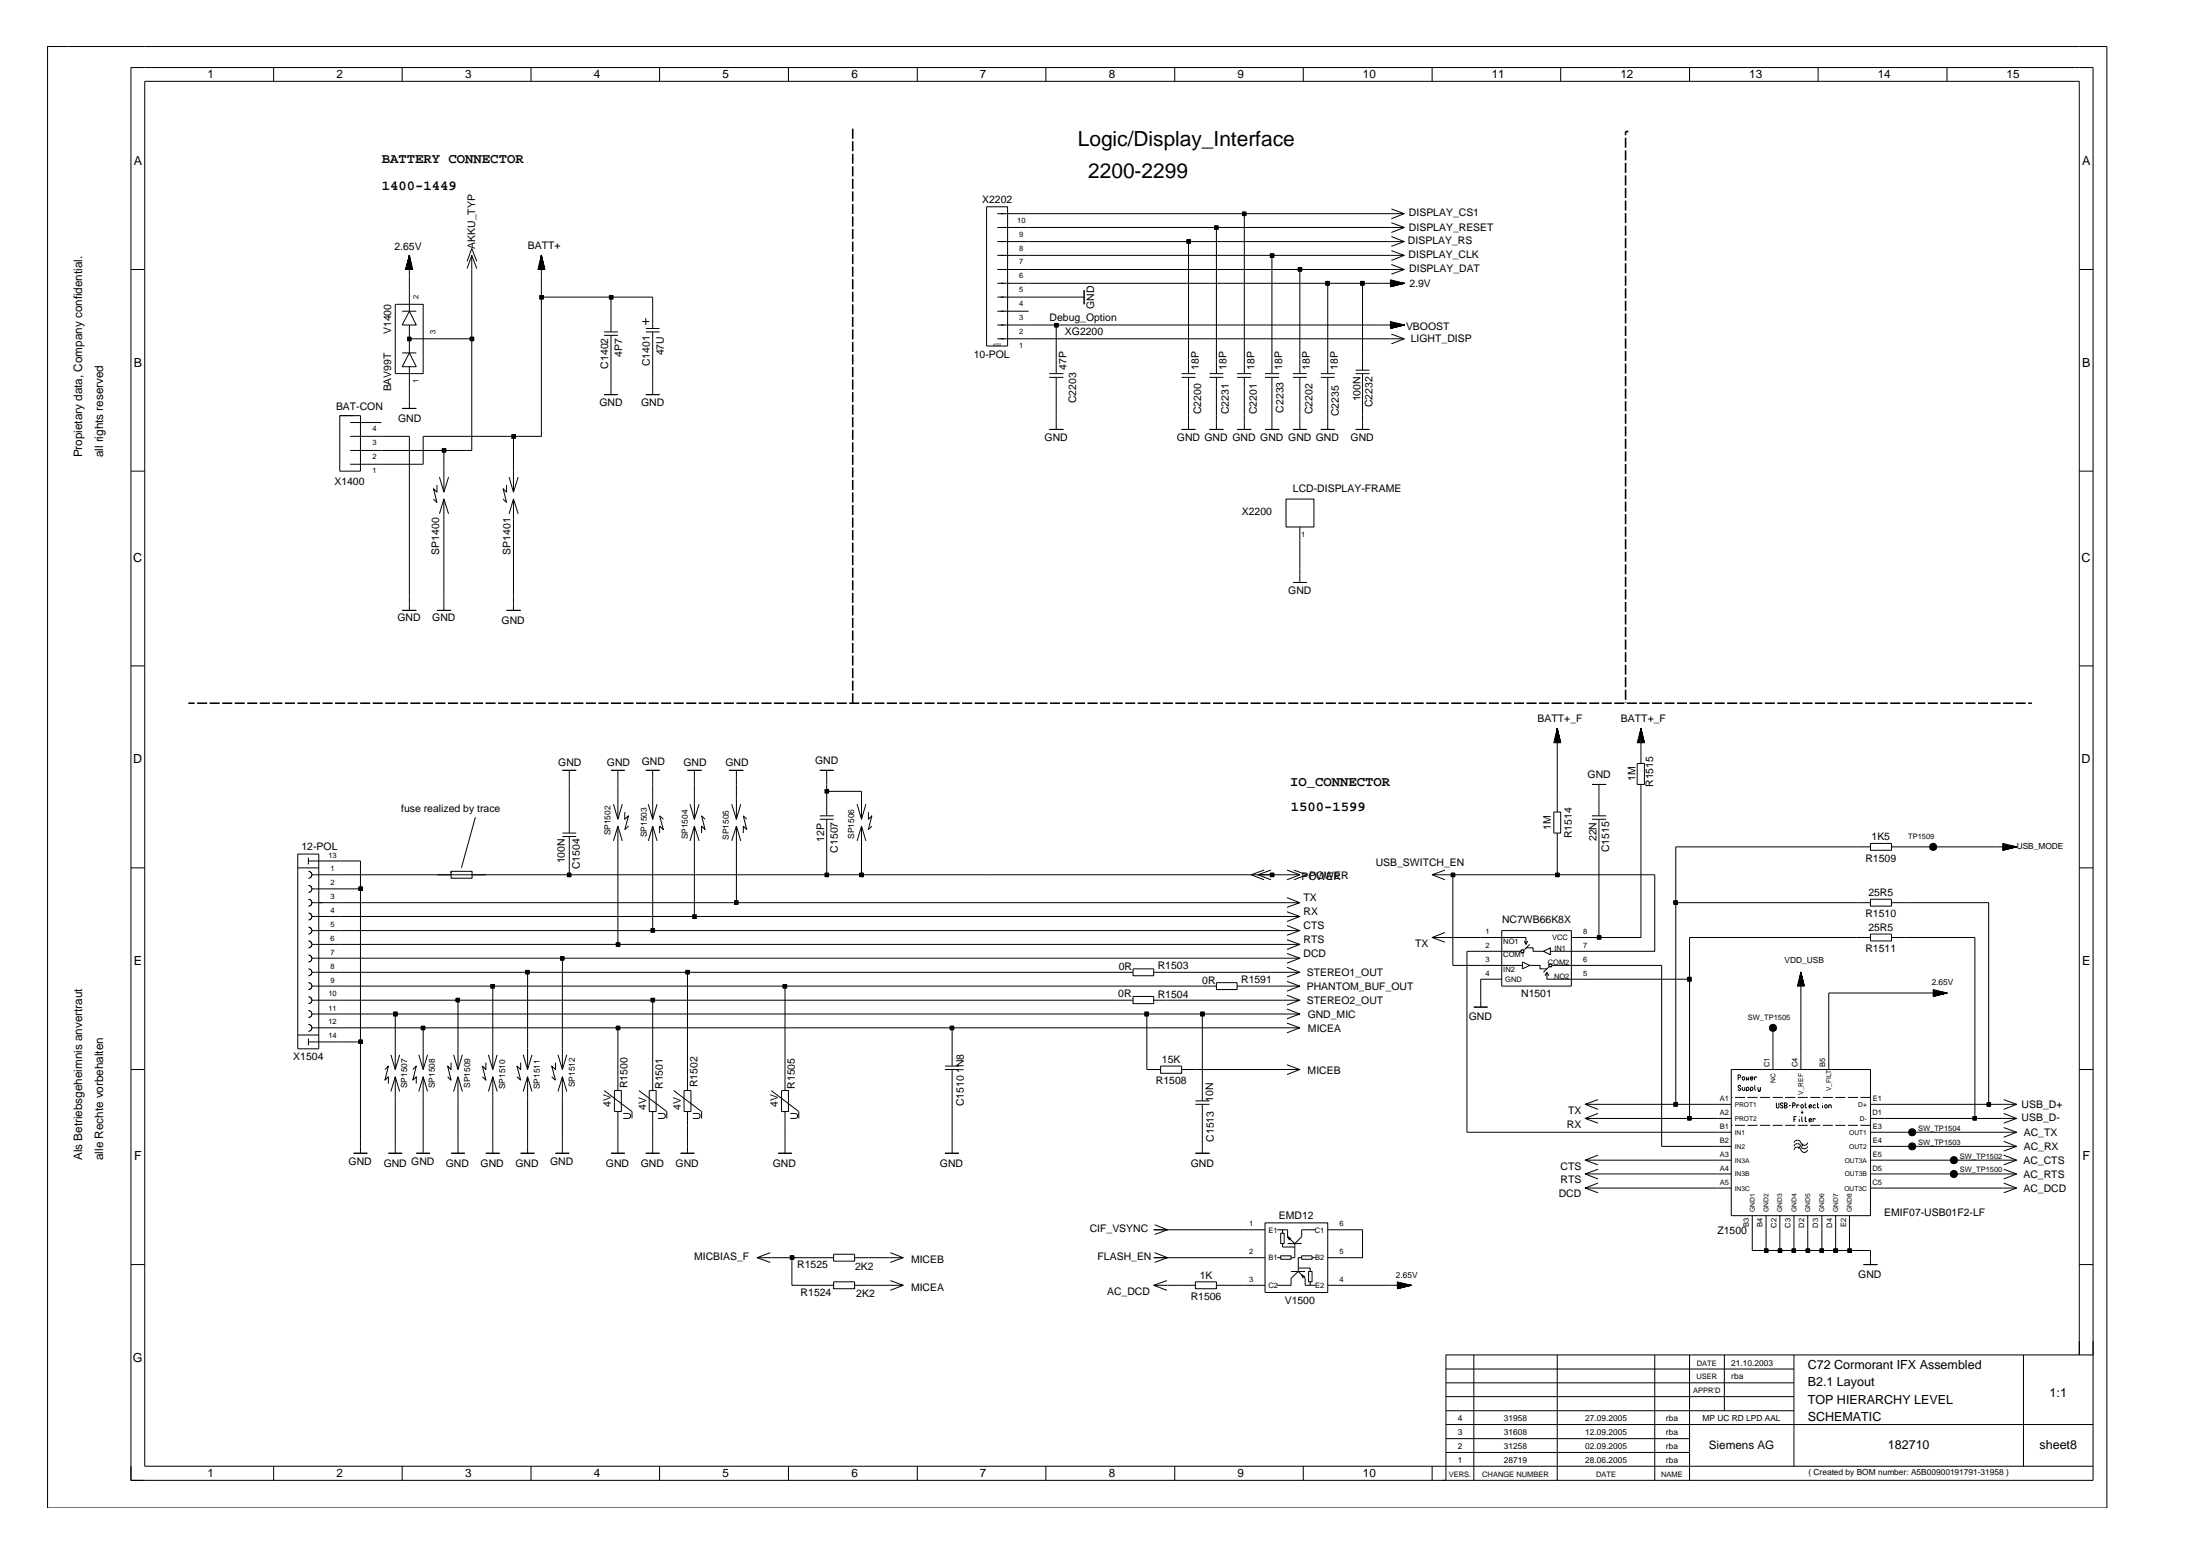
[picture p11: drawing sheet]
<svg xmlns="http://www.w3.org/2000/svg" width="594mm" height="420mm" viewBox="0 0 594 420" stroke-linecap="round" stroke-linejoin="round" font-family="sans-serif">
<g fill="none" stroke="#000" stroke-width=".27">
<path d="M12.8 12.6h556.1v394.5h-556.1zM73.9 18.2v3.8M108.6 18.2v3.8M143.4 18.2v3.8M178.1 18.2v3.8M212.9 18.2v3.8M247.7 18.2v3.8M282.4 18.2v3.8M317.2 18.2v3.8M351.9 18.2v3.8M386.7 18.2v3.8M421.4 18.2v3.8"/>
<path d="M456.2 18.2v3.8M491 18.2v3.8M525.8 18.2v3.8M266.4 55.8h5.7v37.6h-5.7zM269.3 57.7h109.9M335.5 57.3h.9v.9h-.9zM336 57.7v43.2M375.7 56.4l3.5 1.3-3.5 1.3M35.4 72.8h3.7M109.5 72.8l1-3.9 1 3.9h-2l1-3.9-.7 3.9M110 72.8l.5-3.9-.4 3.9M110.3 72.8l.2-3.9v15.1"/>
<path d="M110.7 72.8l-.2-3.9 .4 3.9M111.1 72.8l-.6-3.9 .7 3.9M126.1 72.5l1.3-3.6 1.3 3.6M126.1 70.6l1.3-3.5 1.3 3.5M127.4 68.9v22.6M145.4 72.8l.8-3.9-.5 3.9M145.8 79.8h.9v.9h-.9zM145.9 72.8l.3-3.9-.2 3.9M146.4 72.8l-.2-3.9v11.3M146.6 72.8l-.4-3.9 .6 3.9M147 72.8l-.8-3.9 .9 3.9h-1.8l.9-3.9 .9 3.9M164.6 79.8h.9v.9h-.9z"/>
<path d="M269.3 76.5h109.9l-3.7 .2M269.3 65.2h109.9M269.3 72.8h109.9M292.7 78.3v3.9M320.5 64.7h1v.9h-1zM320.9 65.2v35.7M328 61h.9v.9h-.9zM328.5 61.4v39.5M343 68.5h1v1h-1zM343.5 68.9v32M350.6 72.2h.9v1h-.9zM351 72.8v28.1"/>
<path d="M358 76h1v1h-1zM358.5 76.5v24.4M367.4 76h1v1h-1zM367.9 76.5v23.4M375.5 77.2l3.7-.7-3.7 .9v-1.8l3.7 .9-3.7 .9M375.5 76.8l3.7-.3-3.7 .6M375.5 76.1l3.7 .4-3.7-.2M375.5 75.7l3.7 .8-3.7-.6M375.7 63.9l3.5 1.3-3.5 1.3M375.7 71.4l3.5 1.4-3.5 1.2M375.7 60.1l3.5 1.3h-109.9M375.7 67.7l3.5 1.2h-109.9"/>
<path d="M379.2 61.4l-3.5 1.4M379.2 68.9l-3.5 1.4M561.5 72.8h3.7M106.7 82.2h7.6v18.7h-7.6zM108.6 84h3.8M108.6 95.3h3.8M110 91h1v1h-1zM110.5 95.3l1.9 3.7h-3.8zM110.5 84l1.9 3.7h-3.8zM110.5 87.7v7.6M110.5 99v11.3M110.5 91.5h16.9"/>
<path d="M127 91h.9v1h-.9zM127.4 91.5v30.1h-7.5M146.2 80.2v37.6h-7.5M146.2 80.2h30v8.5M163.1 89.6h3.7M163.1 90.5h3.7M165 80.2v9.4M165 90.5v16M173.5 86.8h1.8M174.4 89.6h3.7M174.4 85.9v1.8M174.4 88.7h3.7"/>
<path d="M176.2 89.6v16.9M269.3 87.7h109.9l-3.7 .2M269.3 91.5h109.9M269.3 80.2h23.4M269.3 84h8.5M284.8 87.3h.9v1h-.9zM285.2 87.7v13.2M366.1 99.9h3.7M375.5 88.5l3.7-.8-3.7 1v-1.9l3.7 .9-3.7 1M375.5 88.2l3.7-.5-3.7 .6M375.5 87.4l3.7 .3-3.7-.1M375.5 87l3.7 .7-3.7-.5"/>
<path d="M375.7 90.2l3.5 1.3-3.5 1.3M91.8 112.2h5.5v15h-5.5zM94.5 117.8h16v47M94.5 114.1h8.5M108.6 110.3h3.8M138.2 117.4h1v.9h-1zM138.7 117.8h-24.4v7.5h-19.8M138.7 117.8v15.1M163.1 106.5h3.7M174.4 106.5h3.7M283.4 100.9h3.8M283.4 101.9h3.8"/>
<path d="M283.4 115.9h3.8M285.2 101.9v14M319.1 100.9h3.7M319.1 101.9h3.7M319.1 115.9h3.7M320.9 101.9v14M326.6 100.9h3.7M326.6 101.9h3.7M326.6 115.9h3.7M328.5 101.9v14M334.1 100.9h3.8M334.1 101.9h3.8"/>
<path d="M334.1 115.9h3.8M336 101.9v14M341.6 100.9h3.8M341.6 101.9h3.8M341.6 115.9h3.8M343.5 101.9v14M349.1 100.9h3.8M349.1 101.9h3.8M349.1 115.9h3.8M351 101.9v14M356.7 100.9h3.7M356.7 101.9h3.7"/>
<path d="M356.7 115.9h3.7M358.5 101.9v14M366.1 100.9h3.7M366.1 115.9h3.7M367.9 100.9v15M35.4 127.2h3.7M94.5 121.6h25.4M118 130.9v2l-.9-1 .9 3.8-.9-1M118.7 138.7l1.2-4 1.2 4M118.7 128.8l1.2 4.1M119.4 121.1h1v.9h-1zM119.9 121.6v11.3"/>
<path d="M119.9 134.7v30.1M121.1 128.8l-1.2 4.1M136.8 130.9v2l-.9-1 .9 3.8-.9-1M137.5 138.7l1.2-4 1.2 4M137.5 128.8l1.2 4.1M138.7 134.7v30.1M139.9 128.8l-1.2 4.1M347.3 134.7h7.5v7.6h-7.5zM561.5 127.2h3.7M349.1 157.3h3.8M351 142.3v15M35.4 179.8h3.7"/>
<path d="M108.6 164.8h3.8M118 164.8h3.8M136.8 164.8h3.8M561.5 179.8h3.7M151.9 208h3.7M153.7 208v16.9M165 208h3.7M165.7 217.1l1.1 4.1M166.8 208v13.2M168 217.1l-1.2 4.1M168.7 219.2v2l1-1-1 3.8 1-1M174.4 208h3.7"/>
<path d="M175.1 217.1l1.1 4.1 1.2-4.1M176.2 208v13.2M185.6 208h3.9M186.3 217.1l1.2 4.1 1.3-4.1M187.5 208v13.2M196.9 208h3.8M197.6 217.1l1.3 4.1 1.1-4.1M198.9 208v13.2M221.4 208h3.7M222.8 213.1h.9v1h-.9zM223.2 208v12.2M223.2 213.6h9.4v7.6"/>
<path d="M231.4 217.1l1.2 4.1M233.8 217.1l-1.2 4.1M234.5 219.2v2l.9-1-.9 3.8 .9-1M419.6 219.2h1.8v5.7h-1.8zM419.7 200.5l.8-3.8-.5 3.8M420.2 200.5l.3-3.8-.2 3.8M420.7 200.5l-.2-3.8v22.5M420.9 200.5l-.4-3.8 .6 3.8M421.3 200.5l-.8-3.8 .9 3.8h-1.8l.9-3.8 .9 3.8M429.9 211.8h3.8M431.8 211.8v8.4M442.1 206.1h1.9v5.7h-1.9z"/>
<path d="M442.4 200.5l.7-3.8-.6 3.8M442.7 200.5l.4-3.8-.2 3.8M443.1 211.8v41.3h-11.3M443.3 200.5l-.2-3.8v9.4M443.5 200.5l-.4-3.8 .5 3.8M443.8 200.5l-.7-3.8 .9 3.8h-1.9l1-3.8 .9 3.8M35.4 234.3h3.7M80.4 230.6h5.7v52.6h-5.7zM80.4 234.3h5.7M83.3 235.2l.6 .2 .3 .5-.1 .8-.8 .4M83.3 239l.6 .2 .3 .5-.1 .8-.8 .4M83.3 232.4h14v78.9"/>
<path d="M83.3 231.5v1.9M84.2 236.2h266.8M84.2 240h13.1M96.9 239.5h.9v.9h-.9zM121.8 235.2h5.7v1.9h-5.7zM121.8 235.2v.5M128.5 220.8h-.2l-3.7 13.5M151.9 224.9h3.7M151.9 225.8h3.7M153.2 235.7h.9v1h-.9zM153.7 225.8v10.4M166.8 223v32"/>
<path d="M166.8 223l1.2 4M166.8 223l-1.1 4M176.2 223v28.2M176.2 223l1.2 4M176.2 223l-1.1 4M179.1 221.2l-1-1 1 3.8-1-1v1.9M187.5 223v24.4M187.5 223l1.3 4M187.5 223l-1.2 4M190.4 221.2l-.9-1 .9 3.8-.9-1v1.9M198.9 223v20.7M198.9 223l1.1 4"/>
<path d="M198.9 223l-1.3 4M201.6 221.2l-.9-1 .9 3.8-.9-1v1.9M221.4 221.2h3.7M221.4 220.2h3.7M222.8 235.7h.9v1h-.9zM223.2 221.2v15M232.1 235.7h1v1h-1zM232.6 223l1.2 4M232.6 223l-1.2 4M232.6 223v13.2M341.3 234.9l-3.4 1.3 3.4 1.3M343 235.7h1v1h-1z"/>
<path d="M343.2 234.9l-3.5 1.3 3.5 1.3M347.5 234.9l3.5 1.3-3.5 1.3M349.4 234.9l3.5 1.3-3.5 1.3M386.7 236.2l3.5 1.3M390.2 234.9l-3.5 1.3h60.1v20.6h-28.2M391.9 235.7h.9v1h-.9zM392.3 236.2v24.4h18.8M420.1 235.7h.9v1h-.9zM420.5 224.9v11.3M429.9 221.2h3.8M429.9 220.2h3.8M431.8 221.2v31.9"/>
<path d="M505.1 227.7h5.7v1.9h-5.7zM505.1 228.6h-52.6v69.5M510.8 228.6h33.7l-3.7 .3M521.5 228.2h.9v.9h-.9zM521.7 228.5l.5-.2 .2 .5-.5 .2zM540.8 229.4l3.7-.8-3.7 1v-1.9l3.7 .9-3.7 1M540.8 229.1l3.7-.5-3.7 .6M540.8 228.3l3.7 .3-3.7-.1M540.8 228l3.7 .6-3.7-.5M561.5 234.3h3.7M83.3 242.8l.6 .1 .3 .5-.1 .8-.8 .4M83.3 246.5l.6 .2 .3 .5-.1 .7-.8 .5"/>
<path d="M83.3 250.3l.6 .2 .3 .5-.1 .7-.8 .5M83.3 254l.6 .2 .3 .5-.1 .8-.8 .4M83.3 257.8l.6 .2 .3 .5-.1 .8-.8 .4M84.2 243.7h266.8l-3.5 1.3M84.2 255h266.8M84.2 247.4h266.8M84.2 251.2h266.8M84.2 258.7h266.8M151.4 258.3h.9v.9h-.9zM151.9 258.7v30M166.4 254.5h1v1h-1zM175.8 250.7h1v1h-1z"/>
<path d="M187.1 247h.9v.9h-.9zM198.3 243.2h1v.9h-1zM347.5 253.7l3.5 1.3-3.5 1.3M347.5 246.2l3.5 1.2-3.5 1.4M347.5 249.9l3.5 1.3-3.5 1.3M347.5 257.4l3.5 1.3-3.5 1.3M347.5 242.3l3.5 1.4M386.7 253.1h25.3v1.9M390.2 251.7l-3.5 1.4 3.5 1.3M405.5 251.2h18.8v15h-18.8zM410.7 256.8h-14.6v48.9h71.4M410.8 256.5h.7v.7h-.7z"/>
<path d="M411.1 259.7l2 .9-2 1zM411.6 254l.4 1M412 255.9h2v.9h2.8M412.6 254l-.6 1M413.1 255l-1.5 1.4M416.8 256.8l1.8-.9v1.9zM424.3 253.1h7.5M431.3 252.6h1v.9h-1zM452 243.2h.9v.9h-.9zM452.5 243.7h52.6M505.1 252.2h5.7v1.8h-5.7zM505.1 242.8h5.7v1.8h-5.7z"/>
<path d="M505.1 253.1h-48.9v48.8M510.8 253.1h22.5v48.8M510.8 243.7h26.2v54.4M80.4 279.4h5.7M83.3 261.6l.6 .1 .3 .5-.1 .8-.8 .4M83.3 265.3l.6 .2 .3 .5-.1 .7-.8 .5M83.3 269.1l.6 .2 .3 .5-.1 .7-.8 .5M83.3 272.8l.6 .2 .3 .5-.1 .8-.8 .4M83.3 276.5l.6 .2 .3 .5-.1 .8-.8 .4M84.2 277.5h266.8l-3.5 1.3M84.2 273.8h266.8l-3.5 1.2M84.2 262.5h221.8"/>
<path d="M84.2 266.2h244.3M84.2 270h221.8M106.3 273.2h.9v1.1h-.9zM106.7 273.8v14.9M113.8 277.1h.9v.9h-.9zM114.3 277.5v11.2M123.2 269.5h.9v1h-.9zM123.7 270v18.7M132.6 265.8h.9v.9h-.9zM133.1 266.2v22.5M142 262h.9v.9h-.9zM142.5 262.5v26.2"/>
<path d="M166.4 277.1h1v.9h-1zM166.8 277.5v16.9M175.8 269.5h1v1h-1zM176.2 270v24.4M185.2 262h1v.9h-1zM185.6 262.5v31.9M211.5 265.8h.9v.9h-.9zM212 266.2v28.2M256.6 277.1h.9v.9h-.9zM257.1 277.5v10.3M306 269h5.5v2h-5.5zM306 261.6h5.5v1.8h-5.5z"/>
<path d="M309.2 273.2h.9v1.1h-.9zM309.7 273.8v14.9h3.7M311.5 270h39.5l-3.5 1.3M311.5 262.5h39.5M324.2 273.2h1v1.1h-1zM324.7 273.8v23.4M328.5 265.3h5.6v1.9h-5.6zM334.1 266.2h16.9l-3.5 1.4M347.5 261.1l3.5 1.4-3.5 1.3M347.5 265l3.5 1.2M347.5 268.7l3.5 1.3M347.5 276.2l3.5 1.3"/>
<path d="M347.5 272.4l3.5 1.4M398 271.9h3.7M405.5 264.4h-5.6v7.5M413.1 260.6h2.8v1h1.8M417.7 262.5v1.9h38.5M417.7 262.5l-.5 .9M417.7 262.5l.5 .9M418.2 261.1l-1.4 1.4M418.3 260.3h.7v.7h-.7zM419.2 260.6h29.5v48.9h18.8M455.7 263.9h1v1h-1zM455.7 263.8h1v1.1h-1z"/>
<path d="M478.5 277.2l.4-.1 .2 .6-.5 .1-.2-.1zM478.8 277.5v11.2M485.5 266.2l.8-3.7-.6 3.7M486 266.2l.3-3.7-.2 3.7M486.5 266.2l-.2-3.7v26.2M486.6 266.2l-.3-3.7 .6 3.7M487.1 266.2l-.8-3.7 .9 3.7h-1.8l.9-3.7 .9 3.7M522 268.8l3.8-.7-3.8 .9v-1.8l3.8 .9-3.8 .9M522 268.5l3.8-.4-3.8 .6M522 268.3l3.8-.2h-32v20.6M522 267.7l3.8 .4-3.8-.2M522 267.4l3.8 .7-3.8-.5"/>
<path d="M35.4 288.7h3.7M83.3 281.3h14M83.3 280.4v1.8M96.9 280.8h.9v.9h-.9zM103.9 288.7l1-.9-1 3.8 1-.9v1.9M105.6 284.8l1.1 3.9M106.7 290.7v20.6M106.7 290.7l-1.1 4M106.7 290.7l1.2 4M107.9 284.8l-1.2 3.9M111.5 288.7l.9-.9-.9 3.8 .9-.9v1.9M113.1 284.8l1.2 3.9"/>
<path d="M114.3 290.7v20.6M114.3 290.7l-1.2 4M114.3 290.7l1.2 4M115.5 284.8l-1.2 3.9M121.8 286.9v1.8l-.9-.9 .9 3.8-.9-.9M122.5 284.8l1.2 3.9M123.7 290.7l-1.2 4M123.7 290.7l1.2 4M123.7 290.7v20.6M124.9 284.8l-1.2 3.9M131.2 286.9v1.8l-.9-.9 .9 3.8-.9-.9M131.9 284.8l1.2 3.9"/>
<path d="M133.1 290.7v20.6M133.1 290.7l-1.2 4M133.1 290.7l1.2 4M134.3 284.8l-1.2 3.9M140.6 286.9v1.8l-1-.9 1 3.8-1-.9M141.3 284.8l1.2 3.9M142.5 290.7l-1.2 4M142.5 290.7l1.2 4M142.5 290.7v20.6M143.7 284.8l-1.2 3.9M150 286.9v1.8l-1-.9 1 3.8-1-.9M150.7 284.8l1.2 3.9"/>
<path d="M151.9 290.7v20.6M151.9 290.7l-1.2 4M151.9 290.7l1.1 4M153 284.8l-1.1 3.9M163.1 294.4l7.6 5.7v1.8M165.9 294.4h1.9v5.7h-1.9zM172.5 294.4l7.6 5.7v1.8M175.3 294.4h1.9v5.7h-1.9zM181.9 294.4l7.6 5.7v1.8M184.7 294.4h1.9v5.7h-1.9zM208.3 294.4l7.4 5.7v1.8M211 294.4h1.9v5.7h-1.9z"/>
<path d="M255.2 288.7h3.8M255.2 287.8h3.8M257.1 288.7v22.6M313.4 287.8h5.7v2h-5.7zM319.1 288.7h31.9M322.8 298.1h3.8M322.8 297.2h3.8M324.7 298.1v13.2M347.5 287.5l3.5 1.2-3.5 1.4M428 298.1l3.5 1.4M431.5 296.9l-3.5 1.2h39.5M452 297.7h.9v.9h-.9z"/>
<path d="M467.5 288.7h37.6v39.5h-37.6zM467.5 296.3h.3M468.5 296.3h2.7M469.4 290.9h.4l.2-.2-.2-.5h-.4v1.4M470 293.4l-.4-.4-.2 .5 .6 .7-.4 .2-.2-.3M470.5 293.5v.7l.2 .2 .4-.2M470.7 290.7l.4 .2v.5l-.2 .2-.4-.2v-.5zM471.1 293.5v.9M471.6 290.7v.9l.3-.4 .3 .4v-.9M471.6 294.2l.4 .2 .2-.2v-.5l-.2-.2-.4 .2v1M471.9 296.3h2.7M472.7 291.1h.6l-.1-.4-.5 .2v.5l.2 .2 .4-.2"/>
<path d="M472.7 294.2l.2 .2 .4-.2v-.5l-.2-.2-.4 .2v1M473.8 290.9l.2-.2 .4 .2M473.8 290.7v.9M473.9 293v1.2l.2 .2M474.7 293.5v.7l.3 .2 .4-.2M475.3 296.3h2.7M475.4 293.5v.9l-.3 .3-.4-.2M478.7 296.3h2.7M479.7 297.7v1.2l.2 .3 .5-.3v-1.2M481.5 298.1l-.3-.4-.4 .3v.2l.7 .7-.5 .3-.2-.4M481.9 298.5h.4l.3-.3-.3-.5h-.4v1.5h.4l.3-.3-.3-.4M482.1 296.3h2.7"/>
<path d="M483.1 298.5h.5M484.1 298.5h.4l.3-.3-.3-.5h-.4v1.5M485.2 298.5l.2-.3 .5 .3M485.2 298.2v1M485.4 296.3h2.8M486.6 298.2l.4 .3v.4l-.3 .3-.4-.3v-.4zM486.6 299.8v1M487.4 298.2h.3M487.5 297.7v1.2l.2 .3 .1-.3M488.5 298.6h.7l-.2-.4-.5 .3v.4l.3 .3 .4-.3M488.8 296.3h2.7M490.3 298.5l-.3-.3-.4 .3v.4l.3 .3 .4-.3"/>
<path d="M490.7 298.2h.3M490.8 297.7v1.2l.2 .3 .1-.3M492.1 297.7v.2M492.1 298.4v.8M492.2 296.3h2.7M493 298.2l.4 .3v.4l-.2 .3-.5-.3v-.4zM493.8 298.5l.3-.3 .4 .3v.7M493.8 298.2v1M495.6 296.3h2.7M499 296.3h2.7M502.4 296.3h2.7M505.1 298.1h39.4"/>
<path d="M536.6 297.7h.9v.9h-.9zM541.1 296.9l3.4 1.2-3.4 1.4M561.5 288.7h3.7M95.5 311.3h3.7M104.9 311.3h3.7M112.4 311.3h3.7M121.8 311.3h3.7M131.2 311.3h3.7M140.6 311.3h3.7M150 311.3h3.7M165 311.3h3.7M166.8 300.1v11.2"/>
<path d="M168.3 300.6h1.4l.5 .4v.5l-.5 .4h-1.4M174.4 311.3h3.7M176.2 300.1v11.2M177.7 300.6h1.4l.5 .4v.5l-.5 .4h-1.4M183.8 311.3h3.7M185.6 300.1v11.2M187.1 300.6h1.4l.5 .4v.5l-.5 .4h-1.4M210.1 311.3h3.7M212 300.1v11.2M213.4 300.6h1.4l.6 .4-.2 .8-1.8 .1M255.2 311.3h3.8M322.8 311.3h3.8"/>
<path d="M428 316.9l3.5 1.4M428 313.2l3.5 1.3M428 301.9l3.5 1.3M431.5 315.7l-3.5 1.2h39.5M431.5 319.4l-3.5 1.3h39.5M431.5 311.9l-3.5 1.3h39.5M431.5 300.6l-3.5 1.3h39.5M455.7 301.4h1v1h-1zM467.5 303.8h.3M468.5 303.8h2.7M471.9 303.8h2.7M475.3 303.8h2.7"/>
<path d="M478.7 303.8h2.7M482.1 303.8h2.7M484.4 310.4l.4-.6 .6-.1 .6 .1 .6 1.1 .6 .3 .6-.3 .4-.5M484.4 308.5l.4-.5 .6-.2 .6 .2 .6 1.1 .6 .1 .6-.1 .4-.6M484.4 309.5l.4-.6 .6-.2 .6 .2 .6 1.1 .6 .2 .6-.2 .4-.5M484.4 302.2h.5M485.1 301.4h-.7v1.5M485.4 303.8h2.8M485.9 301.4v.2M485.9 302.1v.8M486 309.5l-.3 .7M486.3 300.3h.7"/>
<path d="M486.6 301.4v1.2l.2 .3M486.9 308.7l-.3 .8M487.4 301.9h.3M487.5 301.4v1.2l.2 .3 .1-.3M488.5 302.4h.7l-.2-.5-.5 .3v.4l.3 .3 .4-.3M488.8 303.8h2.7M489.6 302.2l.3-.3 .4 .3M489.6 301.9v1M492.2 303.8h2.7M495.6 303.8h2.7M499 303.8h2.7M502.4 303.8h2.7"/>
<path d="M505.1 309.5h39.4M505.1 305.7h39.4M505.1 316.9h39.4M505.1 313.2h39.4M505.1 301.9h39.4M515.9 309h1v.9h-1zM515.9 305.3h1v.9h-1zM516 305.5l.5-.2 .2 .5-.5 .2zM516.1 309.2l.4-.1 .2 .6-.5 .1-.2-.1zM527.2 316.5h.9v.9h-.9zM527.2 312.7h.9v1h-.9zM527.4 316.7l.4-.1 .2 .5-.6 .2-.1-.2z"/>
<path d="M527.4 313l.4-.1 .2 .5-.6 .1-.1-.1zM532.8 301.4h.9v1h-.9zM541.1 308.1l3.4 1.4-3.4 1.3M541.1 304.4l3.4 1.3-3.4 1.3M541.1 315.7l3.4 1.2-3.4 1.4M541.1 311.9l3.4 1.3-3.4 1.3M541.1 300.6l3.4 1.3-3.4 1.3M541.1 319.4l3.4 1.3-3.4 1.3M204.4 339.5h20.7M208 338.2l-3.6 1.3 3.6 1.3M213.4 339h.9v1h-.9zM213.8 339.5v7.5h11.3"/>
<path d="M225.1 338.6h5.7v1.9h-5.7zM230.8 339.5h13.1M240.4 338.2l3.5 1.3-3.5 1.3M311.5 332h30.1M311.5 339.5h30.1M311.8 330.7l3.5 1.3-3.5 1.3M311.8 338.2l3.5 1.3-3.5 1.3M341.6 330.1h16.9v18.8h-16.9zM344.9 332h1.4M344.9 339.5h.9M345.8 332.9h1v2.8h-1zM345.8 339h2.8v1h-2.8z"/>
<path d="M346.3 332.9v-.9h1.4v1.9l.9 .5M346.3 335.7v1h3.3M347.7 335.7h3.8M348.2 334.8l-.5-.9 1.9 1.8M349.6 335.7v3.8h-1M351.5 339h2.8v1h-2.8zM351.5 339.5h-.9v3.8M354.3 339.5h.9M355.2 332h-3.7v1.9l-1.9 1.8M358.5 332h9.4v7.5h-9.4M428 320.7l3.5 1.3M473.2 328.2v9.4h3.7"/>
<path d="M476.5 337.2h.9v.9h-.9zM476.9 337.6h28.2v3.8M476.9 328.2v9.4M480.2 337.2h.9v.9h-.9zM480.6 328.2v9.4M483.9 337.2h1v.9h-1zM484.4 328.2v9.4M487.7 337.2h1v.9h-1zM488.2 328.2v9.4M491.5 337.2h.9v.9h-.9zM492 328.2v9.4M495.2 337.2h1v.9h-1z"/>
<path d="M495.7 328.2v9.4M499 337.2h.9v.9h-.9zM499.4 328.2v9.4M505.1 320.7h39.4M35.4 341.4h3.7M225.1 346.1h5.7v1.8h-5.7zM240.4 345.7l3.5 1.3h-13.1M243.9 347l-3.5 1.3M311.5 347h11.3M315.1 345.7l-3.6 1.3 3.6 1.3M322.8 346.1h5.7v1.8h-5.7zM328.5 347h13.1"/>
<path d="M348.6 343.3h3.8M350.6 343.3l-2 1.8v1.9h-3.7M350.6 342.3h3.2v1M350.6 343.3l1.8 1.8v1.9h1.4v-.9M352.4 344.7l-.9-.5 .4 .9M353.4 343.3h.9v2.8h-.9zM353.8 347h1.4M358.5 347h22.6l-3.8 .2M377.3 347.8l3.8-.8-3.8 .9v-1.8l3.8 .9-3.8 .9M377.3 347.4l3.8-.4-3.8 .6M377.3 346.7l3.8 .3-3.8-.2M377.3 346.3l3.8 .7-3.8-.5"/>
<path d="M503.2 341.4h3.8M561.5 341.4h3.7M390.5 377h93.9M390.5 373.3h93.9M390.5 369.6h93.9M398 365.8v33.9M420.5 365.8v33.9M446.8 365.8v33.9M456.2 365.8v33.9M465.6 365.8v15.1M484.4 365.8v30M546.4 365.8v30"/>
<path d="M561.5 365.8v-343.8h-522.4v373.8h526.1M565.2 365.8v-347.6h-529.8v381.5h3.7M35.4 395.8v3.9h3.7M39.1 399.7h526.1v-33.9h-174.7v33.9M73.9 395.8v3.9M108.6 395.8v3.9M143.4 395.8v3.9M178.1 395.8v3.9M212.9 395.8v3.9M247.7 395.8v3.9M282.4 395.8v3.9M317.2 395.8v3.9"/>
<path d="M351.9 395.8v3.9M386.7 395.8v3.9M390.5 392.1h65.7M390.5 388.4h65.7M390.5 384.6h174.7M390.5 380.9h93.9"/>
<circle cx="522" cy="228.6" r=".69"/>
<circle cx="522" cy="228.6" r=".17"/>
<circle cx="522.1" cy="228.6" r=".94"/>
<circle cx="522.1" cy="228.6" r=".51"/>
<circle cx="478.7" cy="277.5" r=".69"/>
<circle cx="478.8" cy="277.5" r=".17"/>
<circle cx="478.8" cy="277.5" r=".94"/>
<circle cx="478.8" cy="277.5" r=".51"/>
<circle cx="516.3" cy="305.7" r=".69"/>
<circle cx="516.3" cy="309.5" r=".69"/>
<circle cx="516.4" cy="309.5" r=".17"/>
<circle cx="516.4" cy="305.7" r=".17"/>
<circle cx="516.4" cy="305.7" r=".94"/>
<circle cx="516.4" cy="309.5" r=".94"/>
<circle cx="516.4" cy="309.5" r=".51"/>
<circle cx="516.4" cy="305.7" r=".51"/>
<circle cx="527.6" cy="316.9" r=".69"/>
<circle cx="527.6" cy="313.2" r=".69"/>
<circle cx="527.6" cy="316.9" r=".17"/>
<circle cx="527.6" cy="313.2" r=".94"/>
<circle cx="527.6" cy="316.9" r=".94"/>
<circle cx="527.7" cy="313.2" r=".51"/>
<circle cx="527.7" cy="316.9" r=".51"/>
</g>
<g fill="#000">
<path d="M335.5 57.3h.9v.9h-.9zM320.5 64.7h1v.9h-1zM328 61h.9v.9h-.9zM350.6 72.2h.9v1h-.9zM358 76h1v1h-1zM367.4 76h1v1h-1zM110 91h1v1h-1zM145.8 79.8h.9v.9h-.9zM164.6 79.8h.9v.9h-.9zM284.8 87.3h.9v1h-.9zM138.2 117.4h1v.9h-1zM222.8 213.1h.9v1h-.9z"/>
<path d="M153.2 235.7h.9v1h-.9zM222.8 235.7h.9v1h-.9zM232.1 235.7h1v1h-1zM343 235.7h1v1h-1zM391.9 235.7h.9v1h-.9zM420.1 235.7h.9v1h-.9zM521.5 228.2h.9v.9h-.9zM151.4 258.3h.9v.9h-.9zM175.8 250.7h1v1h-1zM187.1 247h.9v.9h-.9zM198.3 243.2h1v.9h-1zM431.3 252.6h1v.9h-1z"/>
<path d="M452 243.2h.9v.9h-.9zM106.3 273.2h.9v1.1h-.9zM113.8 277.1h.9v.9h-.9zM123.2 269.5h.9v1h-.9zM132.6 265.8h.9v.9h-.9zM175.8 269.5h1v1h-1zM256.6 277.1h.9v.9h-.9zM309.2 273.2h.9v1.1h-.9zM324.2 273.2h1v1.1h-1zM455.7 263.9h1v1h-1zM96.9 280.8h.9v.9h-.9zM452 297.7h.9v.9h-.9z"/>
<path d="M536.6 297.7h.9v.9h-.9zM455.7 301.4h1v1h-1zM515.9 305.3h1v.9h-1zM527.2 316.5h.9v.9h-.9zM527.2 312.7h.9v1h-.9zM532.8 301.4h.9v1h-.9zM213.4 339h.9v1h-.9zM480.2 337.2h.9v.9h-.9zM483.9 337.2h1v.9h-1zM491.5 337.2h.9v.9h-.9z"/>
<path d="M343 68.5h1v1h-1z" fill-rule="evenodd"/>
<path d="M127 91h.9v1h-.9z" fill-rule="evenodd"/>
<path d="M119.4 121.1h1v.9h-1z" fill-rule="evenodd"/>
<path d="M96.9 239.5h.9v.9h-.9z" fill-rule="evenodd"/>
<path d="M166.4 254.5h1v1h-1z" fill-rule="evenodd"/>
<path d="M142 262h.9v.9h-.9z" fill-rule="evenodd"/>
<path d="M166.4 277.1h1v.9h-1z" fill-rule="evenodd"/>
<path d="M185.2 262h1v.9h-1z" fill-rule="evenodd"/>
<path d="M211.5 265.8h.9v.9h-.9z" fill-rule="evenodd"/>
<path d="M515.9 309h1v.9h-1z" fill-rule="evenodd"/>
<path d="M476.5 337.2h.9v.9h-.9z" fill-rule="evenodd"/>
<path d="M487.7 337.2h1v.9h-1z" fill-rule="evenodd"/>
<path d="M495.2 337.2h1v.9h-1z" fill-rule="evenodd"/>
<path d="M499 337.2h.9v.9h-.9z" fill-rule="evenodd"/>
</g>
<g fill="none" stroke="#000" stroke-width=".42">
<path d="M230.3 34.7v2.8M230.3 38.1v2.7M439 37.2v2.7M439.7 35.5h-.7v1M230.3 41.5v2.7M230.3 44.9v2.7M230.3 48.3v2.7M230.3 51.7v2.7M230.3 55.1v2.7M230.3 58.4v2.8M439 40.6v2.7M439 44v2.7"/>
<path d="M439 47.4v2.7M439 50.7v2.8M439 54.1v2.7M439 57.5v2.7M230.3 61.8v2.7M230.3 65.2v2.7M230.3 68.6v2.7M230.3 72v2.7M230.3 75.4v2.7M230.3 78.8v2.7M439 60.9v2.7M439 64.3v2.7"/>
<path d="M439 67.7v2.7M439 71.1v2.7M439 74.5v2.7M439 77.8v2.7M230.3 82.2v2.7M230.3 85.5v2.8M230.3 88.9v2.7M230.3 92.3v2.7M230.3 95.7v2.7M230.3 99.1v2.7M439 81.2v2.7M439 84.6v2.7"/>
<path d="M439 88v2.7M439 91.4v2.7M439 94.8v2.7M439 98.2v2.7M230.3 102.5v2.7M230.3 105.9v2.7M230.3 109.2v2.8M230.3 112.6v2.7M230.3 116v2.7M230.3 119.4v2.7M439 101.5v2.8M439 104.9v2.7"/>
<path d="M439 108.3v2.7M439 111.7v2.7M439 115.1v2.7M439 118.5v2.7M230.3 122.8v2.7M230.3 126.2v2.7M230.3 129.6v2.7M230.3 133v2.7M230.3 136.3v2.8M230.3 139.7v2.7M439 121.9v2.7M439 125.3v2.7"/>
<path d="M439 128.6v2.7M439 132v2.7M439 135.4v2.7M439 138.8v2.7M230.3 143.1v2.7M230.3 146.5v2.7M230.3 149.9v2.7M230.3 153.3v2.7M230.3 156.7v2.7M439 142.2v2.7M439 145.6v2.7M439 149v2.7"/>
<path d="M439 152.3v2.8M439 155.7v2.7M439 159.1v2.7M230.3 160v2.8M230.3 163.4v2.7M230.3 166.8v2.7M230.3 170.2v2.7M230.3 173.6v2.7M230.3 177v2.7M439 162.5v2.7M439 165.9v2.7M439 169.3v2.7"/>
<path d="M439 172.7v2.7M439 176.1v2.7M439 179.4v2.7M50.9 189.9h1.6M53.2 189.9h2.7M56.6 189.9h2.7M60 189.9h2.7M63.4 189.9h2.7M66.8 189.9h2.7M70.2 189.9h2.7M73.5 189.9h2.8M76.9 189.9h2.7"/>
<path d="M80.3 189.9h2.7M83.7 189.9h2.7M87.1 189.9h2.7M90.5 189.9h2.7M93.9 189.9h2.7M97.3 189.9h2.7M100.6 189.9h2.7M104 189.9h2.7M107.4 189.9h2.7M110.8 189.9h2.7M114.2 189.9h2.7M117.6 189.9h2.7"/>
<path d="M121 189.9h2.7M124.3 189.9h2.8M127.7 189.9h2.7M131.1 189.9h2.7M134.5 189.9h2.7M137.9 189.9h2.7M141.3 189.9h2.7M144.7 189.9h2.7M148.1 189.9h2.7M151.4 189.9h2.7M154.8 189.9h2.7M158.2 189.9h2.7"/>
<path d="M161.6 189.9h2.7M165 189.9h2.7M168.4 189.9h2.7M171.8 189.9h2.7M175.1 189.9h2.8M178.5 189.9h2.7M181.9 189.9h2.7M185.3 189.9h2.7M188.7 189.9h2.7M192.1 189.9h2.7M195.5 189.9h2.7M198.9 189.9h2.7"/>
<path d="M202.2 189.9h2.7M205.6 189.9h2.7M209 189.9h2.7M212.4 189.9h2.7M215.8 189.9h2.7M219.2 189.9h2.7M222.6 189.9h2.7M225.9 189.9h2.8M229.3 189.9h2.7M230.3 180.4v2.7M230.3 183.8v2.7M230.3 187.1v2.8"/>
<path d="M232.7 189.9h2.7M236.1 189.9h2.7M239.5 189.9h2.7M242.9 189.9h2.7M246.3 189.9h2.7M249.7 189.9h2.7M253 189.9h2.7M256.4 189.9h2.7M259.8 189.9h2.7M263.2 189.9h2.7M266.6 189.9h2.7M270 189.9h2.7"/>
<path d="M273.4 189.9h2.7M276.7 189.9h2.8M280.1 189.9h2.7M283.5 189.9h2.7M286.9 189.9h2.7M290.3 189.9h2.7M293.7 189.9h2.7M297.1 189.9h2.7M300.5 189.9h2.7M303.8 189.9h2.7M307.2 189.9h2.7M310.6 189.9h2.7"/>
<path d="M314 189.9h2.7M317.4 189.9h2.7M320.8 189.9h2.7M324.2 189.9h2.7M327.5 189.9h2.8M330.9 189.9h2.7M334.3 189.9h2.7M337.7 189.9h2.7M341.1 189.9h2.7M344.5 189.9h2.7M347.9 189.9h2.7M351.3 189.9h2.7"/>
<path d="M354.6 189.9h2.7M358 189.9h2.7M361.4 189.9h2.7M364.8 189.9h2.7M368.2 189.9h2.7M371.6 189.9h2.7M375 189.9h2.7M378.3 189.9h2.8M381.7 189.9h2.7M385.1 189.9h2.7M388.5 189.9h2.7M391.9 189.9h2.7"/>
<path d="M395.3 189.9h2.7M398.7 189.9h2.7M402.1 189.9h2.7M405.4 189.9h2.7M408.8 189.9h2.7M412.2 189.9h2.7M415.6 189.9h2.7M419 189.9h2.7M422.4 189.9h2.7M425.8 189.9h2.7M429.1 189.9h2.8M432.5 189.9h2.7"/>
<path d="M435.9 189.9h2.7M439 182.8v2.7M439 186.2v2.7M439 189.6v.2M439.3 189.9h2.7M442.7 189.9h2.7M446.1 189.9h2.7M449.5 189.9h2.7M452.9 189.9h2.7M456.2 189.9h2.7M459.6 189.9h2.7M463 189.9h2.7"/>
<path d="M466.4 189.9h2.7M469.8 189.9h2.7M473.2 189.9h2.7M476.6 189.9h2.7M479.9 189.9h2.8M483.3 189.9h2.7M486.7 189.9h2.7M490.1 189.9h2.7M493.5 189.9h2.7M496.9 189.9h2.7M500.3 189.9h2.7M503.7 189.9h2.7"/>
<path d="M507 189.9h2.7M510.4 189.9h2.7M513.8 189.9h2.7M517.2 189.9h2.7M520.6 189.9h2.7M524 189.9h2.7M527.4 189.9h2.7M530.7 189.9h2.8M534.1 189.9h2.7M537.5 189.9h2.7M540.9 189.9h2.7M544.3 189.9h2.7"/>
<path d="M547.7 189.9h1"/>
</g>
<g font-size="5.6">
<text x="291.1" y="39.5">Logic/Display_Interface</text>
<text x="293.8" y="47.9">2200-2299</text>
</g>
<g font-size="3.8">
<text x="103.1" y="43.9">BATTERY CONNECTOR</text>
<text x="103.1" y="51.2">1400-1449</text>
<text x="348.4" y="212.1">IO_CONNECTOR</text>
<text x="348.5" y="218.9">1500-1599</text>
</g>
<g font-size="3.4">
<text x="36.1" y="44.6">A</text>
<text x="562.2" y="44.6">A</text>
<text x="36.1" y="99">B</text>
<text x="562.2" y="99">B</text>
<text x="36" y="151.7">C</text>
<text x="562.1" y="151.7">C</text>
<text x="36" y="206.1">D</text>
<text x="562.1" y="206.1">D</text>
<text x="36.1" y="260.6">E</text>
<text x="562.2" y="260.6">E</text>
<text x="36.2" y="313.2">F</text>
<text x="562.3" y="313.2">F</text>
<text x="35.9" y="367.7">G</text>
<text x="488.2" y="369.6">C72 Cormorant IFX Assembled</text>
<text x="488.2" y="374.3">B2.1 Layout</text>
<text x="553.5" y="377">1:1</text>
<text x="488.2" y="379">TOP HIERARCHY LEVEL</text>
<text x="488.2" y="383.7">SCHEMATIC</text>
<text x="509.8" y="391.2">182710</text>
<text x="550.7" y="391.2">sheet8</text>
</g>
<g font-size="3.2">
<text x="56.1" y="21">1</text>
<text x="90.9" y="21">2</text>
<text x="125.6" y="21">3</text>
<text x="160.4" y="21">4</text>
<text x="195.1" y="21">5</text>
<text x="229.9" y="21">6</text>
<text x="264.6" y="21">7</text>
<text x="299.4" y="21">8</text>
<text x="334.2" y="21">9</text>
<text x="368" y="21">10</text>
<text x="402.8" y="21">11</text>
<text x="437.6" y="21">12</text>
<text x="472.4" y="21">13</text>
<text x="507.1" y="21">14</text>
<text x="541.9" y="21">15</text>
<text x="22.2" y="123.5" transform="rotate(-90 22.2 123.5)">Propietary data, Company confidential.</text>
<text x="27.8" y="123.5" transform="rotate(-90 27.8 123.5)">all rights reserved</text>
<text x="22.2" y="313.2" transform="rotate(-90 22.2 313.2)">Als Betriebsgeheimnis anvertraut</text>
<text x="27.8" y="313.2" transform="rotate(-90 27.8 313.2)">alle Rechte vorbehalten</text>
<text x="461.4" y="391.2">Siemens AG</text>
<text x="56.1" y="398.7">1</text>
<text x="90.9" y="398.7">2</text>
<text x="125.6" y="398.7">3</text>
<text x="160.4" y="398.7">4</text>
<text x="195.1" y="398.7">5</text>
<text x="229.9" y="398.7">6</text>
<text x="264.6" y="398.7">7</text>
<text x="299.4" y="398.7">8</text>
<text x="334.2" y="398.7">9</text>
<text x="368" y="398.7">10</text>
</g>
<g font-size="2.8">
<text x="265.2" y="54.9">X2202</text>
<text x="380.5" y="58.4">DISPLAY_CS1</text>
<text x="380.2" y="66">DISPLAY_RS</text>
<text x="380.5" y="62.4">DISPLAY_RESET</text>
<text x="106.5" y="67.5">2.65V</text>
<text x="128.3" y="67.2" transform="rotate(-90 128.3 67.2)">AKKU_TYP</text>
<text x="142.5" y="67.2">BATT+</text>
<text x="380.4" y="69.6">DISPLAY_CLK</text>
<text x="380.5" y="73.5">DISPLAY_DAT</text>
<text x="380.6" y="77.6">2.9V</text>
<text x="295.5" y="83.3" transform="rotate(-90 295.5 83.3)">GND</text>
<text x="283.4" y="86.7">Debug_Option</text>
<text x="379.7" y="89">VBOOST</text>
<text x="105.7" y="90.2" transform="rotate(-90 105.7 90.2)">V1400</text>
<text x="179.2" y="96" transform="rotate(-90 179.2 96)">47U</text>
<text x="287.6" y="90.5">XG2200</text>
<text x="381" y="92.4">LIGHT_DISP</text>
<text x="164.2" y="99.5" transform="rotate(-90 164.2 99.5)">C1402</text>
<text x="168" y="96.4" transform="rotate(-90 168 96.4)">4P7</text>
<text x="175.5" y="98.8" transform="rotate(-90 175.5 98.8)">C1401</text>
<text x="262.9" y="96.6">10-POL</text>
<text x="288" y="99.8" transform="rotate(-90 288 99.8)">47P</text>
<text x="323.7" y="99.8" transform="rotate(-90 323.7 99.8)">18P</text>
<text x="331.2" y="99.8" transform="rotate(-90 331.2 99.8)">18P</text>
<text x="338.8" y="99.8" transform="rotate(-90 338.8 99.8)">18P</text>
<text x="346.2" y="99.8" transform="rotate(-90 346.2 99.8)">18P</text>
<text x="353.7" y="99.8" transform="rotate(-90 353.7 99.8)">18P</text>
<text x="361.3" y="99.8" transform="rotate(-90 361.3 99.8)">18P</text>
<text x="105.7" y="105.7" transform="rotate(-90 105.7 105.7)">BAV99T</text>
<text x="90.7" y="110.6">BAT-CON</text>
<text x="107.5" y="113.9">GND</text>
<text x="161.9" y="109.5">GND</text>
<text x="173.1" y="109.5">GND</text>
<text x="290.6" y="108.9" transform="rotate(-90 290.6 108.9)">C2203</text>
<text x="324.3" y="111.9" transform="rotate(-90 324.3 111.9)">C2200</text>
<text x="331.9" y="111.9" transform="rotate(-90 331.9 111.9)">C2231</text>
<text x="339.4" y="111.9" transform="rotate(-90 339.4 111.9)">C2201</text>
<text x="346.6" y="111.4" transform="rotate(-90 346.6 111.4)">C2233</text>
<text x="354.4" y="111.9" transform="rotate(-90 354.4 111.9)">C2202</text>
<text x="361.5" y="112.4" transform="rotate(-90 361.5 112.4)">C2235</text>
<text x="367.3" y="108.4" transform="rotate(-90 367.3 108.4)">100N</text>
<text x="370.6" y="109.9" transform="rotate(-90 370.6 109.9)">C2232</text>
<text x="282.1" y="118.9">GND</text>
<text x="317.8" y="118.9">GND GND GND GND GND GND</text>
<text x="364.7" y="118.9">GND</text>
<text x="90.3" y="131">X1400</text>
<text x="349.1" y="132.9">LCD-DISPLAY-FRAME</text>
<text x="335.3" y="139.1">X2200</text>
<text x="118.6" y="149.7" transform="rotate(-90 118.6 149.7)">SP1400</text>
<text x="137.8" y="149.7" transform="rotate(-90 137.8 149.7)">SP1401</text>
<text x="347.9" y="160.2">GND</text>
<text x="107.3" y="167.8">GND</text>
<text x="116.7" y="167.8">GND</text>
<text x="135.4" y="168.5">GND</text>
<text x="415.2" y="194.9">BATT+_F</text>
<text x="437.7" y="194.9">BATT+_F</text>
<text x="150.8" y="206.9">GND</text>
<text x="163.9" y="206.9">GND</text>
<text x="173.3" y="206.4">GND</text>
<text x="184.5" y="206.9">GND</text>
<text x="195.9" y="206.9">GND</text>
<text x="220.1" y="206.3">GND</text>
<text x="428.7" y="210">GND</text>
<text x="441.6" y="210.9" transform="rotate(-90 441.6 210.9)">1M</text>
<text x="446.5" y="212.5" transform="rotate(-90 446.5 212.5)">R1515</text>
<text x="108.3" y="219.1">fuse realized by trace</text>
<text x="222.6" y="227.3" transform="rotate(-90 222.6 227.3)">12P</text>
<text x="418.8" y="224.1" transform="rotate(-90 418.8 224.1)">1M</text>
<text x="424.4" y="226.3" transform="rotate(-90 424.4 226.3)">R1514</text>
<text x="431.1" y="227.1" transform="rotate(-90 431.1 227.1)">22N</text>
<text x="505.4" y="226.9">1K5</text>
<text x="81.4" y="229.6">12-POL</text>
<text x="152.5" y="233.1" transform="rotate(-90 152.5 233.1)">100N</text>
<text x="226.2" y="230.2" transform="rotate(-90 226.2 230.2)">C1507</text>
<text x="371.5" y="233.8">USB_SWITCH_EN</text>
<text x="434.5" y="230.1" transform="rotate(-90 434.5 230.1)">C1515</text>
<text x="503.7" y="232.6">R1509</text>
<text x="156.6" y="234.7" transform="rotate(-90 156.6 234.7)">C1504</text>
<text x="351.4" y="237.6">POWER</text>
<text x="353.5" y="237.3">POWER</text>
<text x="352" y="243.2">TX</text>
<text x="504.5" y="241.9">25R5</text>
<text x="352" y="250.7">CTS</text>
<text x="352" y="247">RX</text>
<text x="405.6" y="249.3">NC7WB66K8X</text>
<text x="503.7" y="247.6">R1510</text>
<text x="504.5" y="251.3">25R5</text>
<text x="352" y="254.5">RTS</text>
<text x="382.1" y="255.7">TX</text>
<text x="503.7" y="257">R1511</text>
<text x="302.1" y="261.8">0R</text>
<text x="312.6" y="261.7">R1503</text>
<text x="352" y="258.3">DCD</text>
<text x="352.9" y="263.5">STEREO1_OUT</text>
<text x="302" y="269.2">0R</text>
<text x="312.6" y="269.4">R1504</text>
<text x="324.6" y="265.6">0R</text>
<text x="335.2" y="265.4">R1591</text>
<text x="352.9" y="267.3">PHANTOM_BUF_OUT</text>
<text x="410.8" y="269.2">N1501</text>
<text x="352.9" y="271.1">STEREO2_OUT</text>
<text x="353.1" y="274.8">GND_MIC</text>
<text x="396.6" y="275.5">GND</text>
<text x="353.2" y="278.6">MICEA</text>
<text x="79.2" y="286.1">X1504</text>
<text x="313.8" y="287">15K</text>
<text x="169.4" y="293.8" transform="rotate(-90 169.4 293.8)">R1500</text>
<text x="179" y="294" transform="rotate(-90 179 294)">R1501</text>
<text x="188.4" y="293.6" transform="rotate(-90 188.4 293.6)">R1502</text>
<text x="214.6" y="293.9" transform="rotate(-90 214.6 293.9)">R1505</text>
<text x="260.2" y="289.7" transform="rotate(-90 260.2 289.7)">1N8</text>
<text x="312.1" y="292.7">R1508</text>
<text x="353.1" y="289.9">MICEB</text>
<text x="164.9" y="298.8" transform="rotate(-90 164.9 298.8)">4V</text>
<text x="174.5" y="299.7" transform="rotate(-90 174.5 299.7)">4V</text>
<text x="183.9" y="299.7" transform="rotate(-90 183.9 299.7)">4V</text>
<text x="210" y="298.8" transform="rotate(-90 210 298.8)">4V</text>
<text x="260.3" y="298.6" transform="rotate(-90 260.3 298.6)">C1510</text>
<text x="327.6" y="297.5" transform="rotate(-90 327.6 297.5)">10N</text>
<text x="545.9" y="299">USB_D+</text>
<text x="423.1" y="304.4">RX</text>
<text x="423.4" y="300.7">TX</text>
<text x="545.9" y="302.7">USB_D-</text>
<text x="327.8" y="308.2" transform="rotate(-90 327.8 308.2)">C1513</text>
<text x="546.5" y="310.4">AC_RX</text>
<text x="546.5" y="306.7">AC_TX</text>
<text x="94.1" y="314.6">GND</text>
<text x="103.6" y="315.1">GND GND</text>
<text x="120.4" y="314.9">GND</text>
<text x="129.8" y="314.9">GND</text>
<text x="139.2" y="314.9">GND</text>
<text x="148.6" y="314.5">GND</text>
<text x="163.6" y="314.9">GND</text>
<text x="173" y="314.9">GND</text>
<text x="182.4" y="314.9">GND</text>
<text x="208.7" y="314.9">GND</text>
<text x="253.8" y="314.9">GND</text>
<text x="321.5" y="315.1">GND</text>
<text x="421.4" y="315.8">CTS</text>
<text x="546.4" y="314.2">AC_CTS</text>
<text x="546.4" y="318">AC_RTS</text>
<text x="420.9" y="323.2">DCD</text>
<text x="421.4" y="319.5">RTS</text>
<text x="546.4" y="321.7">AC_DCD</text>
<text x="345.4" y="329.2">EMD12</text>
<text x="508.8" y="328.3">EMIF07-USB01F2-LF</text>
<text x="294.3" y="332.7">CIF_VSYNC</text>
<text x="463.8" y="333.1">Z1500</text>
<text x="187.4" y="340.1">MICBIAS_F</text>
<text x="246" y="340.9">MICEB</text>
<text x="296.4" y="340.2">FLASH_EN</text>
<text x="215.3" y="342.4">R1525</text>
<text x="230.9" y="342.8">2K2</text>
<text x="324" y="345.2">1K</text>
<text x="501.8" y="345.1">GND</text>
<text x="216.2" y="349.9">R1524</text>
<text x="231.2" y="350.2">2K2</text>
<text x="246" y="348.4">MICEA</text>
<text x="298.9" y="349.6">AC_DCD</text>
<text x="321.5" y="351">R1506</text>
<text x="346.9" y="351.9">V1500</text>
</g>
<g font-size="2.3">
<text x="164.8" y="225.5" transform="rotate(-90 164.8 225.5)">SP1502</text>
<text x="174.6" y="226" transform="rotate(-90 174.6 226)">SP1503</text>
<text x="185.7" y="226.6" transform="rotate(-90 185.7 226.6)">SP1504</text>
<text x="196.8" y="226.7" transform="rotate(-90 196.8 226.7)">SP1505</text>
<text x="230.7" y="226.5" transform="rotate(-90 230.7 226.5)">SP1506</text>
<text x="544.6" y="229.2">USB_MODE</text>
<text x="481.9" y="260">VDD_USB</text>
<text x="521.6" y="266">2.65V</text>
<text x="109.9" y="293.8" transform="rotate(-90 109.9 293.8)">SP1507</text>
<text x="117.5" y="293.8" transform="rotate(-90 117.5 293.8)">SP1508</text>
<text x="126.9" y="293.7" transform="rotate(-90 126.9 293.7)">SP1509</text>
<text x="155.2" y="293.5" transform="rotate(-90 155.2 293.5)">SP1512</text>
<text x="136.4" y="294" transform="rotate(-90 136.4 294)">SP1510</text>
<text x="145.8" y="294" transform="rotate(-90 145.8 294)">SP1511</text>
<text x="376.9" y="344.9">2.65V</text>
<text x="467.5" y="368.7">21.10.2003</text>
<text x="467.5" y="372.4">rba</text>
<text x="393.6" y="383.7">4</text>
<text x="406.1" y="383.7">31958</text>
<text x="428.1" y="383.7">27.09.2005</text>
<text x="449.9" y="383.7">rba</text>
<text x="459.8" y="383.7">MP UC RD LPD AAL</text>
<text x="393.6" y="387.4">3</text>
<text x="406.1" y="387.4">31608</text>
<text x="428.1" y="387.4">12.09.2005</text>
<text x="449.9" y="387.4">rba</text>
<text x="393.6" y="394.9">1</text>
<text x="393.6" y="391.2">2</text>
<text x="406.1" y="394.9">28719</text>
<text x="406.1" y="391.2">31258</text>
<text x="428.1" y="391.2">02.09.2005</text>
<text x="428.1" y="394.9">28.06.2005</text>
<text x="449.9" y="391.2">rba</text>
<text x="449.9" y="394.9">rba</text>
<text x="488.4" y="398.2">( Created by BOM number: A5B00900191791-31958 )</text>
</g>
<g font-size="2">
<text x="274.7" y="60.1">10</text>
<text x="275.3" y="63.9">9</text>
<text x="275.3" y="71.4">7</text>
<text x="275.3" y="67.6">8</text>
<text x="275.3" y="75.2">6</text>
<text x="113" y="80.8" transform="rotate(-90 113 80.8)">2</text>
<text x="275.3" y="82.6">4</text>
<text x="275.3" y="78.9">5</text>
<text x="275.3" y="86.4">3</text>
<text x="117.6" y="90.2" transform="rotate(-90 117.6 90.2)">3</text>
<text x="275.3" y="94">1</text>
<text x="275.3" y="90.2">2</text>
<text x="113" y="103.4" transform="rotate(-90 113 103.4)">1</text>
<text x="100.6" y="116.5">4</text>
<text x="100.6" y="120.2">3</text>
<text x="100.6" y="124">2</text>
<text x="100.6" y="127.8">1</text>
<text x="351.4" y="145.1">1</text>
<text x="515.3" y="226.4">TP1509</text>
<text x="88.7" y="231.5">13</text>
<text x="89.2" y="235.2">1</text>
<text x="89.2" y="239">2</text>
<text x="89.2" y="242.8">3</text>
<text x="89.2" y="246.5">4</text>
<text x="89.2" y="250.3">5</text>
<text x="89.2" y="254">6</text>
<text x="89.2" y="257.8">7</text>
<text x="401.2" y="255.9">2</text>
<text x="401.2" y="252.2">1</text>
<text x="405.9" y="254.8">NO1</text>
<text x="419.1" y="253.8">VCC</text>
<text x="419.7" y="256.6">IN1</text>
<text x="427.5" y="255.9">7</text>
<text x="427.5" y="252.2">8</text>
<text x="89.2" y="261.6">8</text>
<text x="401.2" y="263.4">4</text>
<text x="401.2" y="259.7">3</text>
<text x="405.9" y="258.5">COM1</text>
<text x="405.9" y="262.3">IN2</text>
<text x="418" y="260.4">COM2</text>
<text x="427.5" y="259.7">6</text>
<text x="427.5" y="263.4">5</text>
<text x="88.7" y="269">10</text>
<text x="89.2" y="265.3">9</text>
<text x="406.5" y="265.1">GND</text>
<text x="419.6" y="264.2">NO2</text>
<text x="88.7" y="272.8">11</text>
<text x="472" y="275.3">SW_TP1505</text>
<text x="88.7" y="280.4">14</text>
<text x="88.7" y="276.5">12</text>
<text x="477.8" y="288.2" transform="rotate(-90 477.8 288.2)">C1</text>
<text x="485.4" y="288.2" transform="rotate(-90 485.4 288.2)">C4</text>
<text x="492.9" y="288.1" transform="rotate(-90 492.9 288.1)">B5</text>
<text x="464.4" y="297.2">A1</text>
<text x="505.7" y="297.2">E1</text>
<text x="464.4" y="301">A2</text>
<text x="464.4" y="304.7">B1</text>
<text x="505.7" y="301">D1</text>
<text x="505.7" y="304.7">E3</text>
<text x="518" y="305.2">SW_TP1504</text>
<text x="464.4" y="308.5">B2</text>
<text x="505.7" y="308.5">E4</text>
<text x="518" y="309">SW_TP1503</text>
<text x="464.4" y="312.3">A3</text>
<text x="464.4" y="316">A4</text>
<text x="505.7" y="316">D5</text>
<text x="505.7" y="312.3">E5</text>
<text x="529.2" y="316.5">SW_TP1500</text>
<text x="529.2" y="312.8">SW_TP1502</text>
<text x="464.4" y="319.8">A5</text>
<text x="505.7" y="319.8">C5</text>
<text x="337.3" y="331.1">1</text>
<text x="342.5" y="332.7">E1</text>
<text x="355" y="332.7">C1</text>
<text x="361.7" y="331.1">6</text>
<text x="472.2" y="331.4" transform="rotate(-90 472.2 331.4)">B3</text>
<text x="476" y="331.4" transform="rotate(-90 476 331.4)">B4</text>
<text x="479.7" y="331.4" transform="rotate(-90 479.7 331.4)">C2</text>
<text x="483.5" y="331.4" transform="rotate(-90 483.5 331.4)">C3</text>
<text x="487.2" y="331.4" transform="rotate(-90 487.2 331.4)">D2</text>
<text x="491" y="331.4" transform="rotate(-90 491 331.4)">D3</text>
<text x="494.8" y="331.4" transform="rotate(-90 494.8 331.4)">D4</text>
<text x="498.5" y="331.4" transform="rotate(-90 498.5 331.4)">E2</text>
<text x="337.3" y="338.6">2</text>
<text x="342.5" y="340.3">B1</text>
<text x="355.1" y="340.3">B2</text>
<text x="361.7" y="338.6">5</text>
<text x="337.3" y="346.1">3</text>
<text x="342.5" y="347.7">C2</text>
<text x="355.1" y="347.7">E2</text>
<text x="361.7" y="346.1">4</text>
<text x="458.2" y="368.7">DATE</text>
<text x="457.2" y="376.1">APPR’D</text>
<text x="458.1" y="372.4">USER</text>
<text x="391.2" y="398.7">VERS.</text>
<text x="400.2" y="398.7">CHANGE NUMBER</text>
<text x="431" y="398.7">DATE</text>
<text x="448.6" y="398.7">NAME</text>
</g>
<g font-size="1.8">
<text x="479.4" y="292.4" transform="rotate(-90 479.4 292.4)">NC</text>
<text x="468.4" y="298.8">PROT1</text>
<text x="487" y="295.6" transform="rotate(-90 487 295.6)">V_REF</text>
<text x="494.5" y="294.7" transform="rotate(-90 494.5 294.7)">V_FILT</text>
<text x="501.8" y="298.8">D+</text>
<text x="468.4" y="302.6">PROT2</text>
<text x="502.3" y="302.6">D-</text>
<text x="468.4" y="306.3">IN1</text>
<text x="468.4" y="310.1">IN2</text>
<text x="499.4" y="306.3">OUT1</text>
<text x="499.4" y="310.1">OUT2</text>
<text x="468.4" y="313.9">IN3A</text>
<text x="468.4" y="317.6">IN3B</text>
<text x="498.2" y="317.6">OUT3B</text>
<text x="498.2" y="313.9">OUT3A</text>
<text x="468.4" y="321.4">IN3C</text>
<text x="498.1" y="321.4">OUT3C</text>
<text x="473.8" y="327.3" transform="rotate(-90 473.8 327.3)">GND1</text>
<text x="477.6" y="327.3" transform="rotate(-90 477.6 327.3)">GND2</text>
<text x="481.3" y="327.3" transform="rotate(-90 481.3 327.3)">GND3</text>
<text x="485.1" y="327.3" transform="rotate(-90 485.1 327.3)">GND4</text>
<text x="488.8" y="327.3" transform="rotate(-90 488.8 327.3)">GND5</text>
<text x="492.6" y="327.3" transform="rotate(-90 492.6 327.3)">GND6</text>
<text x="496.4" y="327.3" transform="rotate(-90 496.4 327.3)">GND7</text>
<text x="500.1" y="327.3" transform="rotate(-90 500.1 327.3)">GND8</text>
</g>
<g font-size="1.7">
<text x="521.5" y="228.6">-</text>
<text x="478.2" y="277.5">-</text>
<text x="515.8" y="305.7">-</text>
<text x="515.8" y="309.5">-</text>
<text x="527" y="316.9">-</text>
<text x="527" y="313.2">-</text>
</g>
<text font-size="1.1" x="268.2" y="93.3">st10</text>
</svg>
